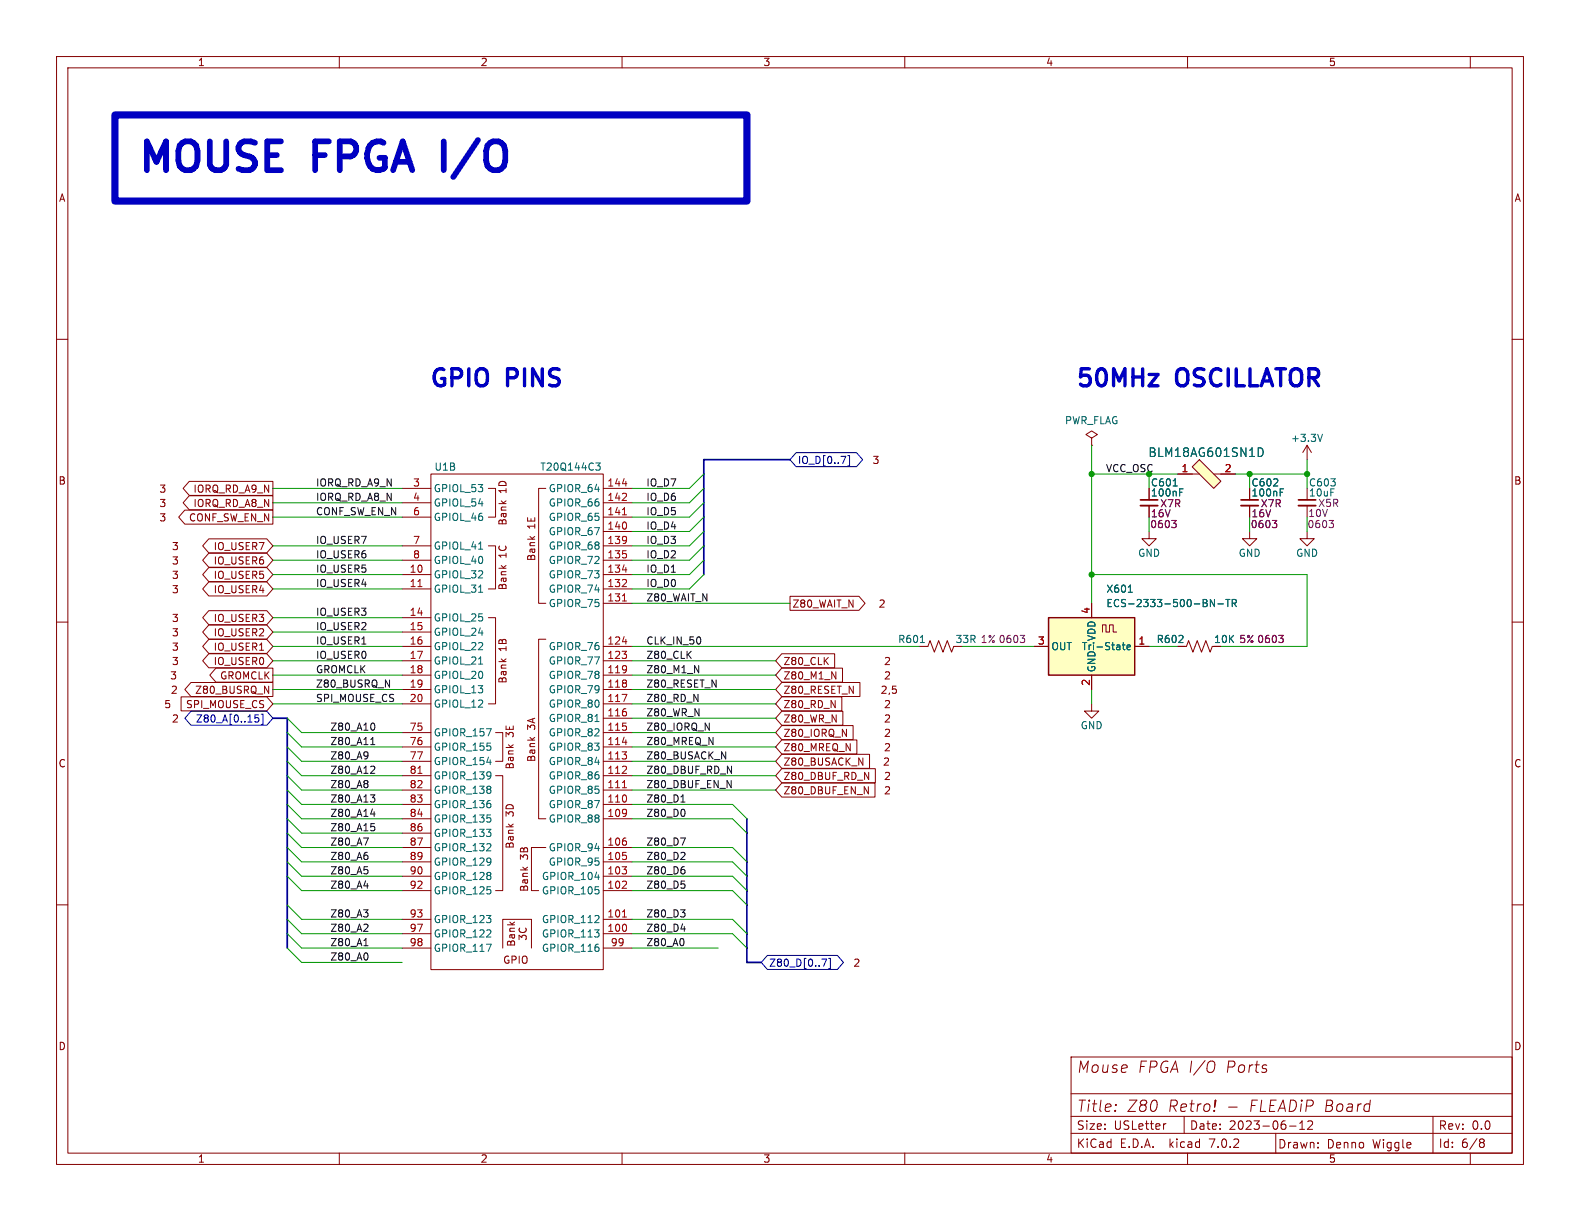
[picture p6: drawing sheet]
<svg xmlns="http://www.w3.org/2000/svg" width="279mm" height="216mm" viewBox="0 0 279 216" stroke-linecap="round" stroke-linejoin="round" font-family="sans-serif">
<g fill="none" stroke="#840000" stroke-width=".18">
<path d="M10 10h259.4v195.9h-259.4zM12 12h255.4v191.9h-255.4zM60 10v2M110 10v2M160 10v2M210 10v2M260 10v2M10 60h2M267.4 60h2M193 77.5l1.1-.7-1.1-.6-1 .6 1 .7v1.2M193 78.7h.1M231.1 78.7l-.7 1.3"/>
<path d="M231.1 78.7v2.6M231.1 78.7l.8 1.3M203.2 94v1.3h1.3l-1.3 1.2-1.3-1.2h1.3M10 110h2M267.4 110h2M10 160h2M267.4 160h2M189.4 186.9h78v17h-78zM189.4 197.4h78M189.4 193.4h78M206.2 198.7l-.3 .1M209.4 197.4v3"/>
<path d="M214.6 187.7a1.5 1.5 0 0 1 0 1.6M217.3 195.8h1.5M228 199.1h1.2M229.8 199.7h.9M229.8 198.6l.5-.4v1.5M231.3 198.3l.5-.1 .2 .1 .1 .3-.9 1.1h.9M253.4 197.4v6.5M60 203.9v2M110 203.9v2M160 203.9v2M189.4 200.4h78M210 203.9v2"/>
<path d="M225.6 200.4v3.5M260 203.9v2M261.9 201.4h.3l.3 .3-.3 .3M261.9 202h.3M262.2 202l.2 .2 .1 .4-.3 .3h-.3"/>
</g>
<path d="M233.9 76.8l-.5 1.3" fill="none" stroke="#006464" stroke-width=".18"/>
<path d="M210.8 82.6l1.3-1.3 3.8 3.8-1.3 1.3z" fill="#ffffc2"/>
<g fill="none" stroke="#840000" stroke-width=".18">
<path d="M32.7 90.2h15.6v2.5h-15.6l-1.1-1.3zM33.5 87.7h14.8v2.4h-14.8l-1.1-1.2zM33.5 85.1h14.8v2.5h-14.8l-1.1-1.2zM36.9 97.8h10.3l1.1 1.3-1.1 1.2h-10.3l-1.1-1.2zM36.9 95.3h10.3l1.1 1.2-1.1 1.3h-10.3l-1.1-1.3zM71.1 99.1h5.1M71.1 96.5h5.1M71.1 91.4h5.1M71.1 88.9h5.1M71.1 86.4h5.1M76.2 83.8h30.5v87.7h-30.5zM86.4 96.5h1.2v7.6h-1.2"/>
<path d="M86.4 86.4h1.2v5h-1.2M96.5 86.4h-1.3v20.3h1.3M106.7 99.1h5.1M106.7 96.5h5.1M106.7 94h5.1M106.7 91.4h5.1M106.7 88.9h5.1M106.7 86.4h5.1M203.2 89.4v2M208.3 83.8h3.8M210.8 82.6l1.3-1.3 3.8 3.8-1.3 1.3zM214.6 83.8h3.8"/>
<path d="M221 94v1.3h1.2l-1.2 1.2-1.3-1.2h1.3M221 89.4v2M231.1 94v1.3h1.3l-1.3 1.2-1.2-1.2h1.2M231.1 89.4v2M36.9 102.9h10.3l1.1 1.2-1.1 1.3h-10.3l-1.1-1.3zM36.9 115.6h10.3l1.1 1.2-1.1 1.3h-10.3l-1.1-1.3zM36.9 113.1h10.3l1.1 1.2-1.1 1.2h-10.3l-1.1-1.2zM36.9 110.5h10.3l1.1 1.3-1.1 1.2h-10.3l-1.1-1.2zM36.9 108h10.3l1.1 1.2-1.1 1.3h-10.3l-1.1-1.3zM36.9 100.4h10.3l1.1 1.2-1.1 1.2h-10.3l-1.1-1.2zM38.2 118.1h10.1v2.5h-10.1l-1.1-1.2zM71.1 101.6h5.1"/>
<path d="M71.1 104.1h5.1M71.1 119.4h5.1M71.1 116.8h5.1M71.1 114.3h5.1M71.1 109.2h5.1M71.1 111.8h5.1M86.4 109.2h1.2v15.3h-1.2M96.5 113h-1.3v31.8h1.3M106.7 101.6h5.1M106.7 104.1h5.1M106.7 119.4h5.1M106.7 116.8h5.1"/>
<path d="M106.7 114.3h5.1M106.7 106.7h5.1M138.2 115.6h9.4v2.5h-9.4l-1-1.3zM138.2 118.1h10.8v2.5h-10.8l-1-1.2zM139.7 105.4h12.2l1.1 1.3-1.1 1.2h-12.2zM147.1 118.8l.7 1.3v-1.3M162.6 114.3h1.5l.4-1 .7 2 .8-2 .8 2 .7-2 .8 2 .4-1M182.9 114.3h2.5M193 106.7v2.5M193 119.4v2.5M194.9 111.8v-1.3h.7v1.3h.6v-1.3h.6v1.3h.7M200.7 114.3h2.5"/>
<path d="M208.3 114.3h1.5l.4-1 .7 2 .8-2 .8 2 .7-2 .8 2 .4-1M32 123.2h15.2l1.1 1.3-1.1 1.2h-15.2zM33.8 120.7h14.5v2.5h-14.5l-1.1-1.3zM46.8 121.3l.7 1.3v-1.3M71.1 139.7h5.1M71.1 137.2h5.1M71.1 134.6h5.1M71.1 132.1h5.1M71.1 129.5h5.1M71.1 124.5h5.1M71.1 121.9h5.1M87.6 137.2h1.3v20.3h-1.3"/>
<path d="M87.6 129.5h1.3v5.1h-1.3M106.7 139.7h5.1M106.7 137.2h5.1M106.7 134.6h5.1M106.7 132.1h5.1M106.7 129.5h5.1M106.7 127h5.1M106.7 124.5h5.1M106.7 121.9h5.1M138.2 120.7h13.9v2.5h-13.9l-1-1.3zM138.2 123.2h10.7v2.5h-10.7l-1-1.2zM138.2 125.8h10.8v2.4h-10.8l-1-1.2z"/>
<path d="M138.2 128.3h12.7v2.5h-12.7l-1-1.3zM138.2 135.9h16.6v2.5h-16.6l-1-1.2zM138.2 138.5h16.5v2.4h-16.5l-1-1.2zM138.2 133.4h15.6v2.5h-15.6l-1-1.3zM138.2 130.8h13.3v2.5h-13.3l-1-1.2zM193 124.5v1.2h1.3l-1.3 1.3-1.2-1.3h1.2M71.1 157.5h5.1M71.1 154.9h5.1M71.1 152.4h5.1M71.1 149.9h5.1M71.1 144.8h5.1M71.1 142.2h5.1"/>
<path d="M71.1 147.3h5.1M96.5 149.9h-2.5v7.6h1.2M106.7 157.5h5.1M106.7 154.9h5.1M106.7 152.4h5.1M106.7 149.9h5.1M106.7 144.8h5.1M106.7 142.2h5.1M71.1 165.1h5.1M71.1 162.6h5.1M71.1 167.6h5.1M88.9 167.6v-5h5.1v5"/>
<path d="M89.7 163.5h1.3M89.8 166.5l.3-.1 .2 .3 .3-.3h.3l.1 .7h-1.3zM90.2 164.7h.8M90.2 163l.4 .5M90.3 166.7v.4M90.5 165.3v.4l.2 .2 .3-.2-.1-.4M91 165.3h-.8v.5M91 164.1l-.8 .1v.3l.1 .2M91 163l-.5 .4M91.8 166.2v-.8l.5 .4 .1-.4h.5l.2 .2-.2 .6M91.9 164.1a.6 .6 0 0 0 .4 .8 .6 .6 0 0 0 .8-.6l-.2-.2M106.7 165.1h5.1"/>
<path d="M106.7 162.6h5.1M106.7 167.6h5.1"/>
</g>
<g fill="none" stroke="#006464" stroke-width=".18">
<path d="M222.5 79.2a.77 .77 0 0 1 .9 .8 .77 .77 0 0 1-.9 .7M84.6 97.1h.8M105.3 81.9h.8l-.4 .5 .4 .1v.4l-.2 .2h-.4M207.5 85.9h.7M208.6 86.4h.6M226.4 86.4h.6M84.6 104.7h.8M84.6 117.4h.8M162.8 113.6h.7M198.5 114h.4M198.6 113.6v1.1l.3 .2M199.3 114.5l.6-.2-.1-.2-.3-.1-.2 .2 .1 .6h.4"/>
<path d="M199.5 104.7h.7M214.8 106v1.3l-.8-1.3v1.3M215.4 106.8h.9M216.8 106h.7M217.1 106v1.3M217.9 106.7l.6-.1 .1-.2v-.3l-.7-.1v1.3M218.2 106.7l.4 .6M105.2 127.6h.7M105.2 155.1h.8M105.9 157.4v.5M105.1 164.4h.8l-.4 .5M105.1 163.1h.8"/>
<path d="M105.9 165v.6M105.9 162v.4M105.9 167.6v.5"/>
</g>
<path d="M110.1 91h.7M73.9 103.7h.7M110.1 106.3h.7M73.9 136.8h.7M110.1 139.3h.7M110.1 162.2h.7" fill="none" stroke="#a90000" stroke-width=".18"/>
<path d="M185.4 109.2h15.3v10.2h-15.3z" fill="#ffffc2" stroke="#ffffc2" stroke-width=".18"/>
<path d="M185.4 109.2h15.3v10.2h-15.3z" fill="none" stroke="#840000" stroke-width=".25"/>
<path d="M201.7 89.4h3M219.5 89.4h3M229.6 89.4h3.1" fill="none" stroke="#840000" stroke-width=".33"/>
<path d="M201.7 88.4h3M219.5 88.4h3M229.6 88.4h3.1" fill="none" stroke="#840000" stroke-width=".3"/>
<path d="M207.2 92h.8l-.4 .5M207.8 92.5l.2 .3v.3l-.2 .2M225 92h.8l-.4 .5M225.5 92.5l.3 .3v.3l-.3 .2M235 92h.8l-.4 .5M235.6 92.5l.2 .3v.3l-.2 .2M180.4 112.3h.8l-.4 .5M181 112.8l.2 .3v.3l-.2 .2M226.1 112.3h.8l-.4 .5M226.7 112.8l.2 .3v.3l-.2 .2" fill="none" stroke="#840084" stroke-width=".18"/>
<path d="M140.8 80h10.7l1 1.3-1 1.2h-10.7l-1.1-1.2zM149.9 80.6h.3v1.8h-.3M33.8 125.8h13.4l1.1 1.2-1.1 1.2h-13.4l-1.1-1.2zM45.1 126.4h.6M45.1 127l.4-.1 .3 .2-.1 .5h-.6M46.2 126.3h.3v1.8h-.3M135.7 168.9h12.4l1.1 1.3-1.1 1.2h-12.4l-1.1-1.2zM145.3 169.6h.9l-.6 1.3M146.5 169.5h.3v1.8h-.3" fill="none" stroke="#000084" stroke-width=".18"/>
<g fill="none" stroke="#0f0f0f" stroke-width=".18">
<path d="M122.8 117.7l.8 1.3v-1.3M65.6 131.7h.7M65.8 130.6l.1-.2v1.3M66 135.5l.3 .2-.1 .3-.7 .7h.8M66.1 127.9l.2 .4-.2 .8M65.5 140.6h.8l-.4 .4M65.6 143.9h.7M65.6 145.6h.6M66 146.1l.3 .3v.3l-.3 .2M66 141l.3 .3v.3l-.3 .2M66.2 143.5v.9M120.3 152h.8"/>
<path d="M120.3 148.2h.9l-.6 1.2M120.4 141.8h.7M121.1 150.8v.5M64.3 167.2h.8M120.4 164.3h.8"/>
</g>
<path d="M20.3 20.3h111.8v15.3h-111.8z" fill="none" stroke="#0000c2" stroke-width="1.3"/>
<path d="M139.7 81.3h-15.2v20.3M48.3 127h2.5v40.6M132.1 144.8v25.4h2.5" fill="none" stroke="#000084" stroke-width=".3"/>
<g fill="none" stroke="#009600" stroke-width=".18">
<path d="M193 78.7v28M48.3 86.4h22.8M48.3 88.9h22.8M48.3 91.4h22.8M48.3 99.1h22.8M48.3 96.5h22.8M124.5 99.1l-2.6 2.5h-10.1M124.5 83.8l-2.6 2.6h-10.1M124.5 86.4l-2.6 2.5h-10.1M124.5 88.9l-2.6 2.5h-10.1M124.5 96.5l-2.6 2.6h-10.1M124.5 94l-2.6 2.5h-10.1"/>
<path d="M124.5 91.4l-2.6 2.6h-10.1M193 83.8h15.3M203.2 83.8v2.6M203.2 91.4v2.6M218.4 83.8h12.7M221 83.8v2.6M221 91.4v2.6M231.1 81.3v5.1M231.1 91.4v2.6M48.3 114.3h22.8M48.3 101.6h22.8M48.3 119.4h22.8"/>
<path d="M48.3 109.2h22.8M48.3 104.1h22.8M48.3 116.8h22.8M48.3 111.8h22.8M111.8 114.3h50.8M111.8 119.4h25.4M111.8 106.7h27.9M111.8 116.8h25.4M124.5 101.6l-2.6 2.5h-10.1M170.2 114.3h12.7M193 101.6h38.1v12.7h-15.2M203.2 114.3h5.1"/>
<path d="M48.3 124.5h22.8M48.3 121.9h22.8M50.8 137.2l2.5 2.5h17.8M50.8 129.5l2.5 2.6h17.8M50.8 139.7l2.5 2.5h17.8M50.8 134.6l2.5 2.6h17.8M50.8 127l2.5 2.5h17.8M50.8 132.1l2.5 2.5h17.8M111.8 139.7h25.4M111.8 132.1h25.4M111.8 137.2h25.4M111.8 129.5h25.4"/>
<path d="M111.8 134.6h25.4M111.8 124.5h25.4M111.8 121.9h25.4M111.8 127h25.4M193 121.9v2.6M50.8 152.4l2.5 2.5h17.8M50.8 149.9l2.5 2.5h17.8M50.8 142.2l2.5 2.6h17.8M50.8 147.3l2.5 2.6h17.8M50.8 144.8l2.5 2.5h17.8M50.8 154.9l2.5 2.6h17.8M111.8 154.9h17.7l2.6 2.6"/>
<path d="M111.8 152.4h17.7l2.6 2.5M111.8 144.8h17.7l2.6 2.5M111.8 149.9h17.7l2.6 2.5M111.8 142.2h17.7l2.6 2.6M111.8 157.5h17.7l2.6 2.5M50.8 160l2.5 2.6h17.8M50.8 162.6l2.5 2.5h17.8M50.8 165.1l2.5 2.5h17.8M50.8 167.6l2.5 2.6h17.8M111.8 162.6h17.7l2.6 2.5M111.8 165.1h17.7l2.6 2.5M111.8 167.6h15.2"/>
</g>
<g fill="#009600" stroke="#009600" stroke-width=".18">
<circle cx="221" cy="83.8" r=".46"/>
<circle cx="231.1" cy="83.8" r=".46"/>
<circle cx="193" cy="101.6" r=".46"/>
<circle cx="193" cy="83.8" r=".46"/>
</g>
<g font-size="7.1" fill="#0000c2">
<text x="24.8" y="32.4">MOUSE</text>
<text x="56" y="32.4">FPGA I/O</text>
</g>
<g font-size="4.2" fill="#0000c2">
<text x="76.2" y="68.6">GPIO</text>
<text x="89.9" y="68.6">PINS</text>
<text x="190.5" y="68.6">50MHz</text>
<text x="208.4" y="68.6">OSCILLATOR</text>
</g>
<g font-size="2.8" fill="#840000">
<text x="190.4" y="189.9">Mouse</text>
<text x="201.1" y="189.9">FPGA I/O</text>
<text x="216.5" y="189.9">Ports</text>
<text x="190.4" y="196.8">Title:</text>
<text x="199.2" y="196.8">Z80</text>
<text x="206.4" y="196.8">Retro!</text>
<text x="220.6" y="196.8">FLEADiP Board</text>
</g>
<text font-size="2.1" fill="#006464" x="203" y="81">BLM18AG601SN1D</text>
<g font-size="2.1" fill="#840000">
<text x="190.4" y="203.1">KiCad</text>
<text x="190.4" y="199.9">Size:</text>
<text x="197" y="199.9">USLetter</text>
<text x="198.1" y="203.1">E.D.A.</text>
<text x="206.8" y="203.1">kicad</text>
<text x="210.4" y="199.9">Date:</text>
<text x="213.9" y="203.1">7.0.2</text>
<text x="217.3" y="199.9">2023-06-12</text>
<text x="226" y="203.2">Drawn:</text>
<text x="234.7" y="203.2">Denno</text>
<text x="242.7" y="203.2">Wiggle</text>
<text x="254.4" y="199.9">Rev:</text>
<text x="254.4" y="203.1">Id:</text>
<text x="258.4" y="203.1">6/8</text>
<text x="260.3" y="199.9">0.0</text>
</g>
<g font-size="1.8" fill="#840000">
<text x="35" y="11.8">1</text>
<text x="85" y="11.8">2</text>
<text x="135" y="11.8">3</text>
<text x="185" y="11.8">4</text>
<text x="235" y="11.8">5</text>
<text x="10.4" y="35.8">A</text>
<text x="267.8" y="35.8">A</text>
<text x="154.3" y="82.2">3</text>
<text x="10.3" y="85.8">B</text>
<text x="28.1" y="89.8">3</text>
<text x="28.1" y="87.3">3</text>
<text x="34.1" y="89.8">IORQ_RD_A8_N</text>
<text x="34.1" y="87.3">IORQ_RD_A9_N</text>
<text x="89.7" y="87.3" transform="rotate(-90 89.7 87.3)">1D</text>
<text x="203.5" y="87.9">100nF</text>
<text x="221.2" y="87.9">100nF</text>
<text x="267.7" y="85.8">B</text>
<text x="28.1" y="92.4">3</text>
<text x="33.3" y="92.4">CONF_SW_EN_N</text>
<text x="89.7" y="93" transform="rotate(-90 89.7 93)">Bank</text>
<text x="94.8" y="93.6" transform="rotate(-90 94.8 93.6)">1E</text>
<text x="30.3" y="100">3</text>
<text x="30.3" y="97.4">3</text>
<text x="37.7" y="100">IO_USER6</text>
<text x="37.7" y="97.4">IO_USER7</text>
<text x="89.7" y="98.7" transform="rotate(-90 89.7 98.7)">1C</text>
<text x="94.8" y="99.3" transform="rotate(-90 94.8 99.3)">Bank</text>
<text x="30.3" y="105.1">3</text>
<text x="30.3" y="102.5">3</text>
<text x="37.7" y="105.1">IO_USER4</text>
<text x="37.7" y="102.5">IO_USER5</text>
<text x="89.7" y="104.4" transform="rotate(-90 89.7 104.4)">Bank</text>
<text x="140.1" y="107.6">Z80_WAIT_N</text>
<text x="155.4" y="107.6">2</text>
<text x="30.3" y="112.7">3</text>
<text x="30.3" y="110.1">3</text>
<text x="37.7" y="112.7">IO_USER2</text>
<text x="37.7" y="110.1">IO_USER3</text>
<text x="214.6" y="113.9">10K</text>
<text x="30.3" y="117.8">3</text>
<text x="30.3" y="115.2">3</text>
<text x="37.7" y="117.8">IO_USER0</text>
<text x="37.7" y="115.2">IO_USER1</text>
<text x="89.7" y="115.2" transform="rotate(-90 89.7 115.2)">1B</text>
<text x="138.6" y="117.8">Z80_CLK</text>
<text x="156.3" y="117.8">2</text>
<text x="28.9" y="125.4">5</text>
<text x="30" y="120.3">3</text>
<text x="30.1" y="122.8">2</text>
<text x="32.8" y="125.4">SPI_MOUSE_CS</text>
<text x="34.4" y="122.8">Z80_BUSRQ_N</text>
<text x="38.8" y="120.3">GROMCLK</text>
<text x="89.7" y="120.9" transform="rotate(-90 89.7 120.9)">Bank</text>
<text x="138.6" y="122.8">Z80_RESET_N</text>
<text x="138.6" y="125.4">Z80_RD_N</text>
<text x="138.6" y="120.3">Z80_M1_N</text>
<text x="155.7" y="122.8">2,5</text>
<text x="156.3" y="125.4">2</text>
<text x="156.3" y="120.3">2</text>
<text x="30.3" y="127.9">2</text>
<text x="91" y="130.4" transform="rotate(-90 91 130.4)">3E</text>
<text x="94.8" y="129.1" transform="rotate(-90 94.8 129.1)">3A</text>
<text x="138.6" y="127.9">Z80_WR_N</text>
<text x="138.6" y="130.5">Z80_IORQ_N</text>
<text x="156.3" y="127.9">2</text>
<text x="156.3" y="130.5">2</text>
<text x="10.3" y="135.8">C</text>
<text x="91" y="136.1" transform="rotate(-90 91 136.1)">Bank</text>
<text x="94.8" y="134.8" transform="rotate(-90 94.8 134.8)">Bank</text>
<text x="138.6" y="135.5">Z80_BUSACK_N</text>
<text x="138.6" y="133">Z80_MREQ_N</text>
<text x="156.2" y="135.5">2</text>
<text x="156.3" y="133">2</text>
<text x="267.7" y="135.8">C</text>
<text x="138.6" y="138.1">Z80_DBUF_RD_N</text>
<text x="138.6" y="140.6">Z80_DBUF_EN_N</text>
<text x="156.3" y="138.1">2</text>
<text x="156.3" y="140.6">2</text>
<text x="91" y="144.4" transform="rotate(-90 91 144.4)">3D</text>
<text x="91" y="150.1" transform="rotate(-90 91 150.1)">Bank</text>
<text x="93.5" y="152.1" transform="rotate(-90 93.5 152.1)">3B</text>
<text x="93.5" y="157.8" transform="rotate(-90 93.5 157.8)">Bank</text>
<text x="88.9" y="170.6">GPIO</text>
<text x="150.9" y="171.1">2</text>
<text x="10.3" y="185.8">D</text>
<text x="267.7" y="185.8">D</text>
<text x="35" y="205.7">1</text>
<text x="85" y="205.7">2</text>
<text x="135" y="205.7">3</text>
<text x="185" y="205.7">4</text>
<text x="235" y="205.7">5</text>
</g>
<g font-size="1.8" fill="#006464">
<text x="188.3" y="75.2">PWR_FLAG</text>
<text x="76.8" y="83.4">U1B</text>
<text x="95.5" y="83.4">T20Q144C3</text>
<text x="228.2" y="78.3">+3.3V</text>
<text x="76.7" y="87.2">GPIOL_53</text>
<text x="76.7" y="89.7">GPIOL_54</text>
<text x="96.9" y="89.7">GPIOR_66</text>
<text x="96.9" y="87.2">GPIOR_64</text>
<text x="203.5" y="86.2">C601</text>
<text x="221.2" y="86.2">C602</text>
<text x="231.4" y="86.2">C603</text>
<text x="231.4" y="87.9">10uF</text>
<text x="76.7" y="92.3">GPIOL_46</text>
<text x="96.9" y="94.8">GPIOR_67</text>
<text x="96.9" y="92.3">GPIOR_65</text>
<text x="76.7" y="97.3">GPIOL_41</text>
<text x="76.7" y="99.9">GPIOL_40</text>
<text x="96.9" y="99.9">GPIOR_72</text>
<text x="96.9" y="97.3">GPIOR_68</text>
<text x="201.2" y="98.6">GND</text>
<text x="219" y="98.6">GND</text>
<text x="229.1" y="98.6">GND</text>
<text x="76.7" y="102.4">GPIOL_32</text>
<text x="76.7" y="105">GPIOL_31</text>
<text x="96.9" y="107.5">GPIOR_75</text>
<text x="96.9" y="105">GPIOR_74</text>
<text x="96.9" y="102.4">GPIOR_73</text>
<text x="195.6" y="105">X601</text>
<text x="195.6" y="107.5">ECS-2333-500-BN-TR</text>
<text x="76.7" y="110">GPIOL_25</text>
<text x="76.7" y="112.6">GPIOL_24</text>
<text x="158.8" y="113.9">R601</text>
<text x="193.9" y="113.5" transform="rotate(-90 193.9 113.5)">VDD</text>
<text x="204.5" y="113.9">R602</text>
<text x="76.7" y="115.1">GPIOL_22</text>
<text x="76.7" y="117.7">GPIOL_21</text>
<text x="96.9" y="117.7">GPIOR_77</text>
<text x="96.9" y="115.1">GPIOR_76</text>
<text x="185.9" y="115.1">OUT</text>
<text x="191.2" y="115.1">Tri-State</text>
<text x="193.9" y="118.9" transform="rotate(-90 193.9 118.9)">GND</text>
<text x="76.7" y="120.2">GPIOL_20</text>
<text x="76.7" y="122.7">GPIOL_13</text>
<text x="76.7" y="125.3">GPIOL_12</text>
<text x="96.9" y="125.3">GPIOR_80</text>
<text x="96.9" y="122.7">GPIOR_79</text>
<text x="96.9" y="120.2">GPIOR_78</text>
<text x="76.7" y="130.4">GPIOR_157</text>
<text x="96.9" y="130.4">GPIOR_82</text>
<text x="96.9" y="127.8">GPIOR_81</text>
<text x="191" y="129.1">GND</text>
<text x="76.7" y="132.9">GPIOR_155</text>
<text x="76.7" y="135.4">GPIOR_154</text>
<text x="76.7" y="138">GPIOR_139</text>
<text x="96.9" y="138">GPIOR_86</text>
<text x="96.9" y="135.4">GPIOR_84</text>
<text x="96.9" y="132.9">GPIOR_83</text>
<text x="76.7" y="140.5">GPIOR_138</text>
<text x="76.7" y="143.1">GPIOR_136</text>
<text x="96.9" y="143.1">GPIOR_87</text>
<text x="96.9" y="140.5">GPIOR_85</text>
<text x="76.7" y="145.6">GPIOR_135</text>
<text x="76.7" y="148.1">GPIOR_133</text>
<text x="96.9" y="145.6">GPIOR_88</text>
<text x="76.7" y="150.7">GPIOR_132</text>
<text x="76.7" y="153.2">GPIOR_129</text>
<text x="76.7" y="155.8">GPIOR_128</text>
<text x="95.7" y="155.8">GPIOR_104</text>
<text x="96.9" y="153.2">GPIOR_95</text>
<text x="96.9" y="150.7">GPIOR_94</text>
<text x="76.7" y="158.3">GPIOR_125</text>
<text x="95.7" y="158.3">GPIOR_105</text>
<text x="76.7" y="163.4">GPIOR_123</text>
<text x="76.7" y="165.9">GPIOR_122</text>
<text x="95.7" y="165.9">GPIOR_113</text>
<text x="95.7" y="163.4">GPIOR_112</text>
<text x="76.7" y="168.5">GPIOR_117</text>
<text x="95.7" y="168.5">GPIOR_116</text>
</g>
<g font-size="1.8" fill="#000084">
<text x="141.1" y="82.2">IO_D[0..7]</text>
<text x="34.5" y="127.9">Z80_A[0..15]</text>
<text x="136" y="171.1">Z80_D[0..7]</text>
</g>
<text font-size="1.8" fill="#009600" x="195.6" y="83.6">VCC_OSC</text>
<g font-size="1.8" fill="#a90000">
<text x="208.9" y="83.6">1</text>
<text x="216.5" y="83.6">2</text>
<text x="73" y="86.1">3</text>
<text x="73" y="88.6">4</text>
<text x="107.3" y="88.6">142</text>
<text x="107.3" y="86.1">144</text>
<text x="73" y="91.2">6</text>
<text x="107.3" y="93.7">140</text>
<text x="107.3" y="91.2">141</text>
<text x="72.4" y="101.3">10</text>
<text x="73" y="96.3">7</text>
<text x="73" y="98.8">8</text>
<text x="107.3" y="101.3">134</text>
<text x="107.3" y="98.8">135</text>
<text x="107.3" y="96.3">139</text>
<text x="72.4" y="103.9">11</text>
<text x="107.3" y="106.4">131</text>
<text x="107.3" y="103.9">132</text>
<text x="72.4" y="109">14</text>
<text x="72.4" y="111.5">15</text>
<text x="192.8" y="108.6" transform="rotate(-90 192.8 108.6)">4</text>
<text x="72.4" y="114">16</text>
<text x="72.4" y="116.6">17</text>
<text x="72.4" y="119.1">18</text>
<text x="107.3" y="119.1">119</text>
<text x="107.3" y="116.6">123</text>
<text x="107.3" y="114">124</text>
<text x="183.5" y="114">3</text>
<text x="201.3" y="114">1</text>
<text x="72.4" y="121.7">19</text>
<text x="72.4" y="124.2">20</text>
<text x="107.3" y="124.2">117</text>
<text x="107.3" y="121.7">118</text>
<text x="192.8" y="121.3" transform="rotate(-90 192.8 121.3)">2</text>
<text x="72.4" y="129.3">75</text>
<text x="72.4" y="131.8">76</text>
<text x="107.3" y="131.8">114</text>
<text x="107.3" y="129.3">115</text>
<text x="107.3" y="126.7">116</text>
<text x="72.4" y="134.4">77</text>
<text x="72.4" y="136.9">81</text>
<text x="107.3" y="136.9">112</text>
<text x="107.3" y="134.4">113</text>
<text x="72.4" y="139.4">82</text>
<text x="72.4" y="142">83</text>
<text x="107.3" y="142">110</text>
<text x="107.3" y="139.4">111</text>
<text x="72.4" y="144.5">84</text>
<text x="72.4" y="147.1">86</text>
<text x="72.4" y="149.6">87</text>
<text x="107.3" y="149.6">106</text>
<text x="107.3" y="144.5">109</text>
<text x="72.4" y="152.1">89</text>
<text x="72.4" y="154.7">90</text>
<text x="107.3" y="154.7">103</text>
<text x="107.3" y="152.1">105</text>
<text x="72.4" y="157.2">92</text>
<text x="107.3" y="157.2">102</text>
<text x="72.4" y="162.3">93</text>
<text x="72.4" y="164.8">97</text>
<text x="72.4" y="167.4">98</text>
<text x="107.3" y="164.8">100</text>
<text x="107.3" y="162.3">101</text>
<text x="107.9" y="167.4">99</text>
</g>
<g font-size="1.8" fill="#0f0f0f">
<text x="55.9" y="86.1">IORQ_RD_A9_N</text>
<text x="55.9" y="88.6">IORQ_RD_A8_N</text>
<text x="114.3" y="86.1">IO_D7</text>
<text x="114.3" y="88.6">IO_D6</text>
<text x="55.9" y="91.2">CONF_SW_EN_N</text>
<text x="114.3" y="93.7">IO_D4</text>
<text x="114.3" y="91.2">IO_D5</text>
<text x="55.9" y="98.8">IO_USER6</text>
<text x="55.9" y="101.3">IO_USER5</text>
<text x="55.9" y="96.3">IO_USER7</text>
<text x="114.3" y="98.8">IO_D2</text>
<text x="114.3" y="96.3">IO_D3</text>
<text x="114.3" y="101.3">IO_D1</text>
<text x="55.9" y="103.9">IO_USER4</text>
<text x="114.3" y="103.9">IO_D0</text>
<text x="114.3" y="106.4">Z80_WAIT_N</text>
<text x="55.9" y="109">IO_USER3</text>
<text x="55.9" y="111.5">IO_USER2</text>
<text x="55.9" y="116.6">IO_USER0</text>
<text x="55.9" y="114">IO_USER1</text>
<text x="55.9" y="119.1">GROMCLK</text>
<text x="114.3" y="116.6">Z80_CLK</text>
<text x="114.3" y="114">CLK_IN_50</text>
<text x="114.3" y="119.1">Z80_M1_N</text>
<text x="55.9" y="121.7">Z80_BUSRQ_N</text>
<text x="55.9" y="124.2">SPI_MOUSE_CS</text>
<text x="114.3" y="121.7">Z80_RESET_N</text>
<text x="114.3" y="124.2">Z80_RD_N</text>
<text x="58.4" y="129.3">Z80_A10</text>
<text x="58.4" y="131.8">Z80_A11</text>
<text x="114.3" y="126.7">Z80_WR_N</text>
<text x="114.3" y="131.8">Z80_MREQ_N</text>
<text x="114.3" y="129.3">Z80_IORQ_N</text>
<text x="58.4" y="136.9">Z80_A12</text>
<text x="58.4" y="134.4">Z80_A9</text>
<text x="114.3" y="136.9">Z80_DBUF_RD_N</text>
<text x="114.3" y="134.4">Z80_BUSACK_N</text>
<text x="58.4" y="142">Z80_A13</text>
<text x="58.4" y="139.4">Z80_A8</text>
<text x="114.3" y="142">Z80_D1</text>
<text x="114.3" y="139.4">Z80_DBUF_EN_N</text>
<text x="58.4" y="149.6">Z80_A7</text>
<text x="58.4" y="147.1">Z80_A15</text>
<text x="58.4" y="144.5">Z80_A14</text>
<text x="114.3" y="149.6">Z80_D7</text>
<text x="114.3" y="144.5">Z80_D0</text>
<text x="58.4" y="154.7">Z80_A5</text>
<text x="58.4" y="152.1">Z80_A6</text>
<text x="114.3" y="152.1">Z80_D2</text>
<text x="114.3" y="154.7">Z80_D6</text>
<text x="58.4" y="157.2">Z80_A4</text>
<text x="114.3" y="157.2">Z80_D5</text>
<text x="58.4" y="162.3">Z80_A3</text>
<text x="58.4" y="167.4">Z80_A1</text>
<text x="58.4" y="164.8">Z80_A2</text>
<text x="114.3" y="167.4">Z80_A0</text>
<text x="114.3" y="162.3">Z80_D3</text>
<text x="114.3" y="164.8">Z80_D4</text>
<text x="58.4" y="169.9">Z80_A0</text>
</g>
<g font-size="1.8" fill="#840084">
<text x="205.1" y="89.9">X7R</text>
<text x="222.9" y="89.9">X7R</text>
<text x="233.1" y="89.8">X5R</text>
<text x="203.3" y="93.5">0603</text>
<text x="203.5" y="91.6">16V</text>
<text x="221.1" y="93.5">0603</text>
<text x="221.2" y="91.6">16V</text>
<text x="231.1" y="93.5">0603</text>
<text x="231.3" y="91.6">10V</text>
<text x="168.9" y="113.9">33R 1% 0603</text>
<text x="219.1" y="113.9">5% 0603</text>
</g>
</svg>
